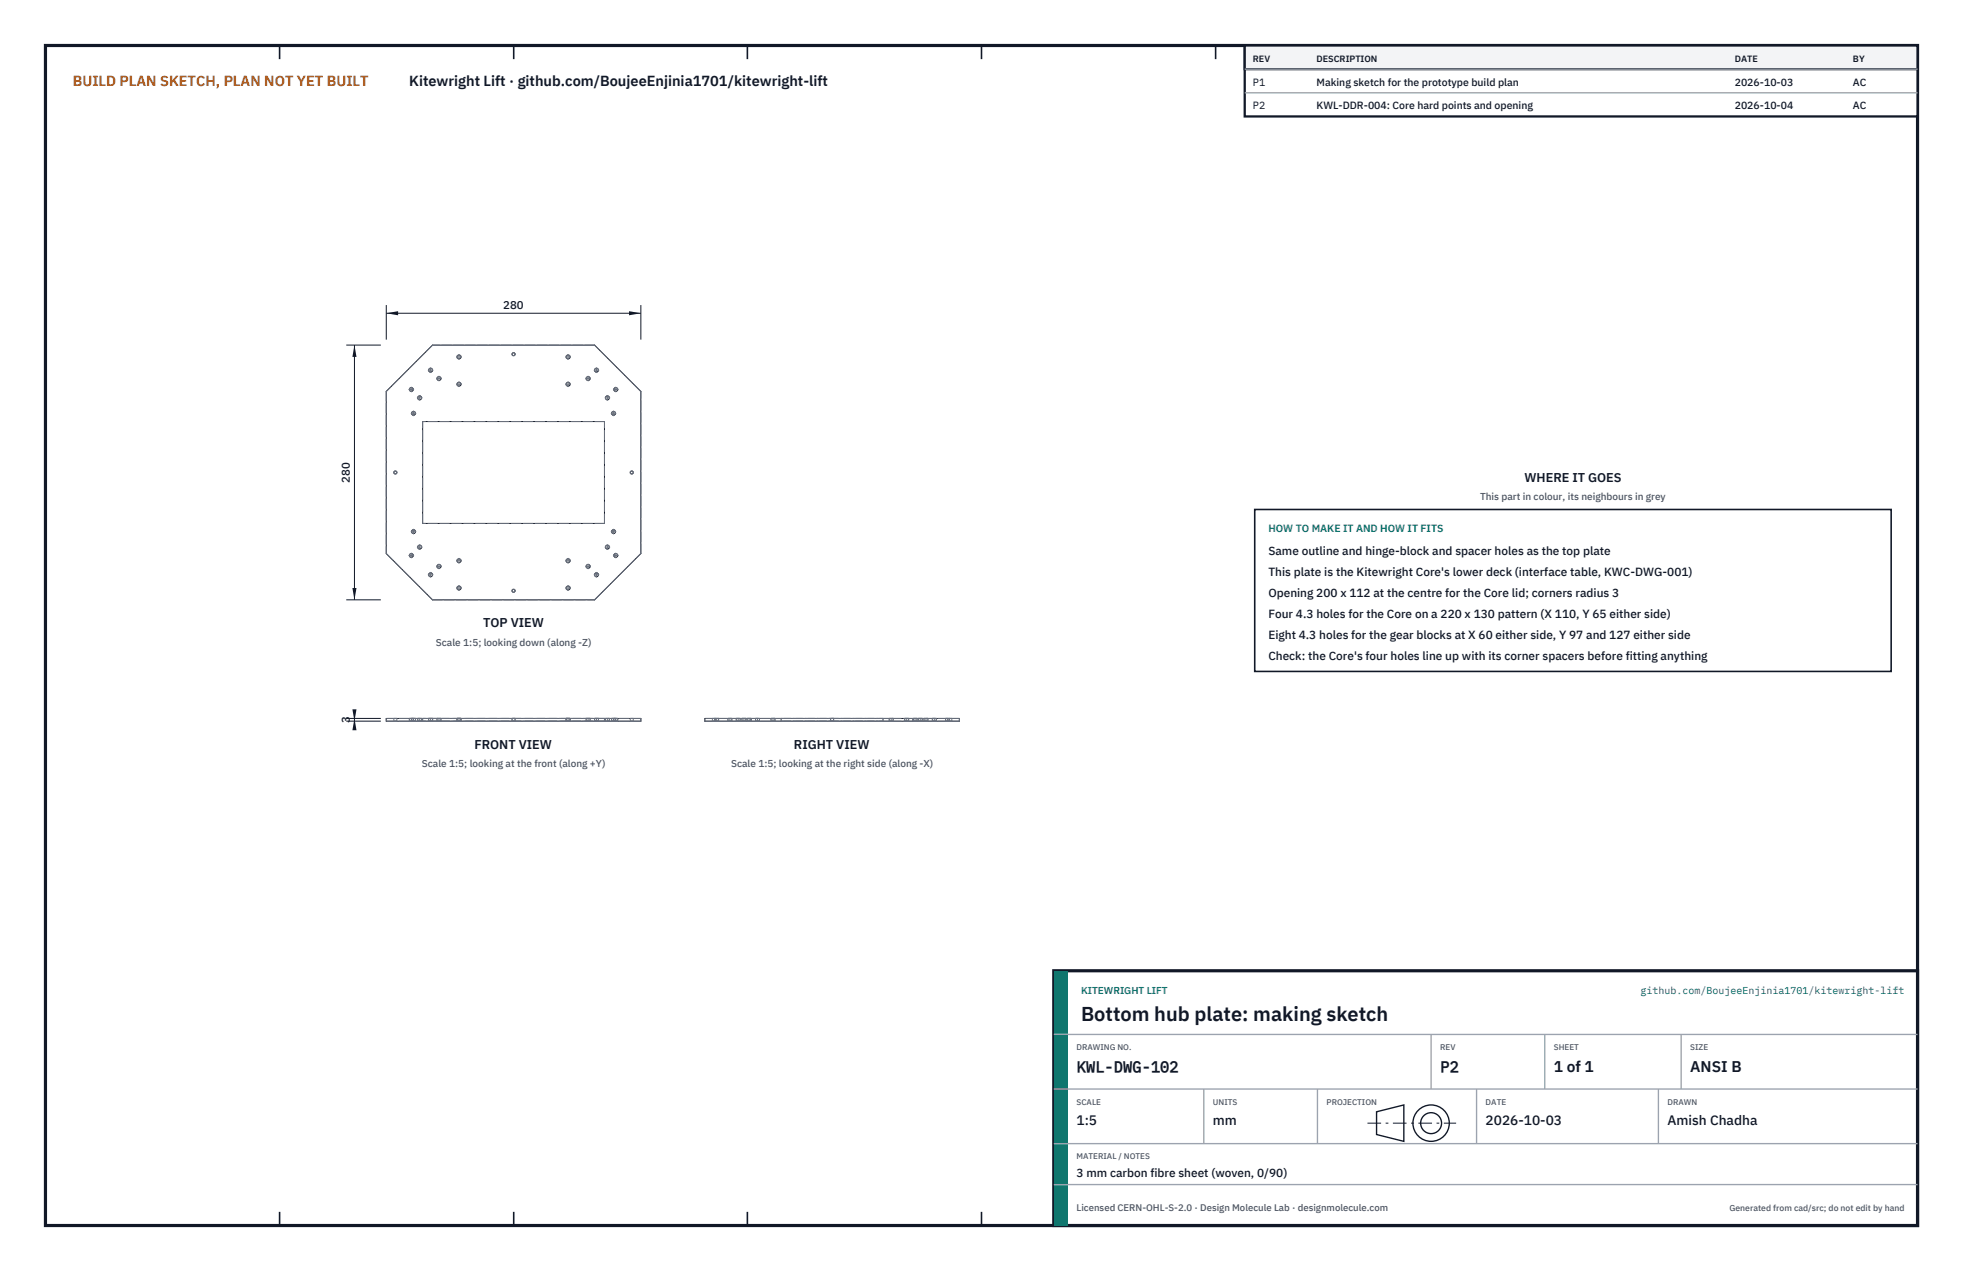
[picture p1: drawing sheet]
<svg xmlns="http://www.w3.org/2000/svg" width="432mm" height="279mm" viewBox="0 0 432 279" stroke-linecap="round" stroke-linejoin="round" font-family="sans-serif">
<path d="M10 10h411.8v259.4h-411.8z" fill="none" stroke="#111827" stroke-width=".7" stroke-linecap="butt"/>
<g fill="none" stroke="#111827" stroke-width=".35">
<path d="M61.5 10v3M113 10v3M164.4 10v3M215.9 10v3M267.4 10v3M318.9 10v3M370.3 10v3M61.5 266.4v3M113 266.4v3M164.4 266.4v3M215.9 266.4v3M267.4 266.4v3"/>
<path d="M318.9 266.4v3M370.3 266.4v3"/>
</g>
<g fill="none" stroke="#111727" stroke-width=".22">
<path d="M112.7 77.6h.5v.5h-.5zM85 86l10.1-10.1h35.7l10.2 10.1v35.7l-10.2 10.2h-35.7l-10.1-10.2zM93 92.7h40v22.4h-40zM86.7 103.6h.5v.5h-.5zM138.7 103.6h.5v.5h-.5zM112.7 129.6h.5v.5h-.5zM85 157.9h56v.6h-56zM95.1 157.9v.6M130.8 157.9v.6M155 157.9h56v.6h-56zM165.2 157.9v.6M200.9 157.9v.6"/>
<circle cx="101" cy="78.5" r=".43"/>
<circle cx="125" cy="78.5" r=".43"/>
<circle cx="90.5" cy="85.6" r=".43"/>
<circle cx="91" cy="90.9" r=".43"/>
<circle cx="92.3" cy="87.5" r=".43"/>
<circle cx="94.7" cy="81.4" r=".43"/>
<circle cx="96.6" cy="83.2" r=".43"/>
<circle cx="101" cy="84.5" r=".43"/>
<circle cx="125" cy="84.5" r=".43"/>
<circle cx="129.4" cy="83.2" r=".43"/>
<circle cx="131.2" cy="81.4" r=".43"/>
<circle cx="133.6" cy="87.5" r=".43"/>
<circle cx="135" cy="90.9" r=".43"/>
<circle cx="135.4" cy="85.6" r=".43"/>
<circle cx="91" cy="116.9" r=".43"/>
<circle cx="135" cy="116.9" r=".43"/>
<circle cx="90.5" cy="122.1" r=".43"/>
<circle cx="92.3" cy="120.3" r=".43"/>
<circle cx="94.7" cy="126.4" r=".43"/>
<circle cx="96.6" cy="124.5" r=".43"/>
<circle cx="101" cy="129.3" r=".43"/>
<circle cx="101" cy="123.3" r=".43"/>
<circle cx="125" cy="123.3" r=".43"/>
<circle cx="125" cy="129.3" r=".43"/>
<circle cx="129.4" cy="124.5" r=".43"/>
<circle cx="131.2" cy="126.4" r=".43"/>
<circle cx="133.6" cy="120.3" r=".43"/>
<circle cx="135.4" cy="122.1" r=".43"/>
</g>
<g fill="none" stroke="#6a7180" stroke-width=".22" stroke-dasharray="2.1 .5">
<path d="M95.1 75.9l-10.1 10.1M112.7 77.6h.5v.5h-.5zM130.8 75.9h-35.7M85 86v35.7M133 92.7h-40M141 86l-10.2-10.1M86.7 103.6h.5v.5h-.5zM93 115.1v-22.4M133 115.1h-40M133 115.1v-22.4M138.7 103.6h.5v.5h-.5zM85 121.7l10.1 10.2"/>
<path d="M95.1 131.9h35.7M112.7 129.6h.5v.5h-.5zM130.8 131.9l10.2-10.2M141 121.7v-35.7M85 158.5v-.6M86.6 158.5h.7M86.6 157.9h.7M86.6 158.5v-.6M87.3 158.5h-.7M87.3 157.9h-.7M87.3 158.5v-.6M90 158.5h.9"/>
<path d="M90 157.9h.9M90 158.5v-.6M90.5 158.5h.9M90.5 157.9h.9M90.5 158.5v-.6M90.9 158.5h-.9M90.9 157.9h-.9M90.9 158.5v-.6M91.4 158.5h-.9M91.4 157.9h-.9M91.4 158.5v-.6M91.9 158.5h.8"/>
<path d="M91.9 157.9h.8M91.9 158.5v-.6M92.7 158.5h-.8M92.7 157.9h-.8M92.7 158.5v-.6M93 158.5v-.6M94.3 158.5h.9M94.3 157.9h.9M94.3 158.5v-.6M95.1 158.5h-10.1M95.1 157.9h-10.1M95.1 158.5v-.6"/>
<path d="M95.2 158.5h-.9M95.2 157.9h-.9M95.2 158.5v-.6M96.1 158.5h.9M96.1 157.9h.9M96.1 158.5v-.6M97 158.5h-.9M97 157.9h-.9M97 158.5v-.6M100.5 158.5h.9M100.5 157.9h.9M100.5 158.5v-.6"/>
<path d="M101.4 158.5h-.9M101.4 157.9h-.9M101.4 158.5v-.6M112.6 158.5h.7M112.6 157.9h.7M112.6 158.5v-.6M113.3 158.5h-.7M113.3 157.9h-.7M113.3 158.5v-.6M124.5 158.5h.9M124.5 157.9h.9M124.5 158.5v-.6"/>
<path d="M125.4 158.5h-.9M125.4 157.9h-.9M125.4 158.5v-.6M128.9 158.5h.9M128.9 157.9h.9M128.9 158.5v-.6M129.8 158.5h-.9M129.8 157.9h-.9M129.8 158.5v-.6M130.8 158.5h.8M130.8 157.9h.8M130.8 158.5v-.6"/>
<path d="M130.8 158.5h-35.7M130.8 157.9h-35.7M131.6 158.5h-.8M131.6 157.9h-.8M131.6 158.5v-.6M133 158.5h-40M133 157.9h-40M133 158.5v-.6M133.2 158.5h.8M133.2 157.9h.8M133.2 158.5v-.6M134 158.5h-.8"/>
<path d="M134 157.9h-.8M134 158.5v-.6M134.5 158.5h.9M134.5 157.9h.9M134.5 158.5v-.6M135 158.5h.9M135 157.9h.9M135 158.5v-.6M135.4 158.5h-.9M135.4 157.9h-.9M135.4 158.5v-.6M135.9 158.5h-.9"/>
<path d="M135.9 157.9h-.9M135.9 158.5v-.6M138.6 158.5h.7M138.6 157.9h.7M138.6 158.5v-.6M139.3 158.5h-.7M139.3 157.9h-.7M139.3 158.5v-.6M141 158.5v-.6M141 158.5h-10.2M141 157.9h-10.2M155 158.5v-.6"/>
<path d="M156.7 158.5h.3M156.7 157.9h.3M156.7 158.5v-.6M157 158.5h.4M157 157.9h.4M157.2 158.5h.4M157.2 157.9h.4M157.2 158.5v-.6M157.4 158.5h-.7M157.4 157.9h-.7M157.4 158.5v-.6M157.6 158.5h.5"/>
<path d="M157.6 157.9h.5M158.1 158.5h-.9M158.1 157.9h-.9M158.1 158.5v-.6M160.1 158.5h.4M160.1 157.9h.4M160.1 158.5v-.6M160.5 158.5h.5M160.5 157.9h.5M161 158.5h-.9M161 157.9h-.9M161 158.5v-.6"/>
<path d="M162 158.5h.4M162 157.9h.4M162 158.5v-.6M162.4 158.5h.4M162.4 157.9h.4M162.8 158.5h-.8M162.8 157.9h-.8M162.8 158.5v-.6M163.2 158.5h.4M163.2 157.9h.4M163.2 158.5v-.6M163.6 158.5h.5"/>
<path d="M163.6 157.9h.5M164.1 158.5h-.9M164.1 157.9h-.9M164.1 158.5v-.6M164.4 158.5h.4M164.4 157.9h.4M164.4 158.5v-.6M164.8 158.5h.4M164.8 157.9h.4M165.2 158.5h-10.2M165.2 157.9h-10.2M165.2 158.5v-.6"/>
<path d="M165.2 158.5h-.8M165.2 157.9h-.8M166.2 158.5h.4M166.2 157.9h.4M166.2 158.5v-.6M166.6 158.5h.5M166.6 157.9h.5M167.1 158.5h-.9M167.1 157.9h-.9M167.1 158.5v-.6M169.6 158.5h.4M169.6 157.9h.4"/>
<path d="M169.6 158.5v-.6M170 158.5h.5M170 157.9h.5M170.5 158.5h-.9M170.5 157.9h-.9M170.5 158.5v-.6M171.8 158.5h22.4M171.8 157.9h22.4M171.8 158.5v-.6M182.7 158.5h.3M182.7 157.9h.3M182.7 158.5v-.6"/>
<path d="M183 158.5h.4M183 157.9h.4M183.4 158.5h-.7M183.4 157.9h-.7M183.4 158.5v-.6M194.2 158.5v-.6M195.6 158.5h.4M195.6 157.9h.4M195.6 158.5v-.6M196 158.5h.5M196 157.9h.5M196.5 158.5h-.9"/>
<path d="M196.5 157.9h-.9M196.5 158.5v-.6M199 158.5h.4M199 157.9h.4M199 158.5v-.6M199.4 158.5h.5M199.4 157.9h.5M199.9 158.5h-.9M199.9 157.9h-.9M199.9 158.5v-.6M200.8 158.5h.5M200.8 157.9h.5"/>
<path d="M200.8 158.5v-.6M200.9 158.5h-35.7M200.9 157.9h-35.7M200.9 158.5v-.6M201.3 158.5h.4M201.3 157.9h.4M201.7 158.5h-.9M201.7 157.9h-.9M201.7 158.5v-.6M202 158.5h.4M202 157.9h.4M202 158.5v-.6"/>
<path d="M202.4 158.5h.5M202.4 157.9h.5M202.9 158.5h-.9M202.9 157.9h-.9M202.9 158.5v-.6M203.3 158.5h.4M203.3 157.9h.4M203.3 158.5v-.6M203.7 158.5h.4M203.7 157.9h.4M204.1 158.5h-.8M204.1 157.9h-.8"/>
<path d="M204.1 158.5v-.6M205.1 158.5h.4M205.1 157.9h.4M205.1 158.5v-.6M205.5 158.5h.5M205.5 157.9h.5M206 158.5h-.9M206 157.9h-.9M206 158.5v-.6M208 158.5h.4M208 157.9h.4M208 158.5v-.6"/>
<path d="M208.4 158.5h.5M208.4 157.9h.5M208.7 158.5h.3M208.7 157.9h.3M208.7 158.5v-.6M208.9 158.5h-.9M208.9 157.9h-.9M208.9 158.5v-.6M209 158.5h.4M209 157.9h.4M209.4 158.5h-.7M209.4 157.9h-.7"/>
<path d="M209.4 158.5v-.6M211 158.5h-10.1M211 157.9h-10.1M211 158.5v-.6"/>
<circle cx="101" cy="78.5" r=".43"/>
<circle cx="125" cy="78.5" r=".43"/>
<circle cx="90.5" cy="85.6" r=".43"/>
<circle cx="91" cy="90.9" r=".43"/>
<circle cx="92.3" cy="87.5" r=".43"/>
<circle cx="94.7" cy="81.4" r=".43"/>
<circle cx="96.6" cy="83.2" r=".43"/>
<circle cx="101" cy="84.5" r=".43"/>
<circle cx="125" cy="84.5" r=".43"/>
<circle cx="129.4" cy="83.2" r=".43"/>
<circle cx="131.2" cy="81.4" r=".43"/>
<circle cx="133.6" cy="87.5" r=".43"/>
<circle cx="135" cy="90.9" r=".43"/>
<circle cx="135.4" cy="85.6" r=".43"/>
<circle cx="91" cy="116.9" r=".43"/>
<circle cx="135" cy="116.9" r=".43"/>
<circle cx="90.5" cy="122.1" r=".43"/>
<circle cx="92.3" cy="120.3" r=".43"/>
<circle cx="94.7" cy="126.4" r=".43"/>
<circle cx="96.6" cy="124.5" r=".43"/>
<circle cx="101" cy="129.3" r=".43"/>
<circle cx="101" cy="123.3" r=".43"/>
<circle cx="125" cy="123.3" r=".43"/>
<circle cx="125" cy="129.3" r=".43"/>
<circle cx="129.4" cy="124.5" r=".43"/>
<circle cx="131.2" cy="126.4" r=".43"/>
<circle cx="133.6" cy="120.3" r=".43"/>
<circle cx="135.4" cy="122.1" r=".43"/>
</g>
<g fill="none" stroke="#6a7180" stroke-width=".22" stroke-dasharray="4.2 .5 0 .5">
<path d="M100.4 78.5h1.1M101 79v-1.1M124.4 78.5h1.1M125 79v-1.1M89.9 85.6h1.1M90.4 90.9h1.1M90.5 86.2v-1.1M91 91.4v-1.1M91.8 87.5h1.1M92.3 88v-1.1M94.2 81.4h1.1M94.7 81.9v-1.1"/>
<path d="M96 83.2h1.1M96.6 83.8v-1.1M100.4 84.5h1.1M101 85v-1.1M124.4 84.5h1.1M125 85v-1.1M128.8 83.2h1.1M129.4 83.8v-1.1M130.7 81.4h1M131.2 81.9v-1.1M133.1 87.5h1.1M133.6 88v-1.1"/>
<path d="M134.4 90.9h1.1M134.9 85.6h1.1M135 91.4v-1.1M135.5 86.2v-1.1M90.4 116.9h1.1M91 117.4v-1.1M134.4 116.9h1.1M135 117.4v-1.1M89.9 122.1h1.1M90.5 122.6v-1M91.8 120.3h1.1M92.3 120.8v-1.1"/>
<path d="M94.2 126.4h1.1M94.7 126.9v-1.1M96 124.5h1.1M96.6 125.1v-1.1M100.4 129.3h1.1M100.4 123.3h1.1M101 129.8v-1.1M101 123.8v-1.1M124.4 129.3h1.1M124.4 123.3h1.1M125 129.8v-1.1M125 123.8v-1.1"/>
<path d="M128.8 124.5h1.1M129.4 125.1v-1.1M130.7 126.4h1M131.2 126.9v-1.1M133.1 120.3h1.1M133.6 120.8v-1.1M134.9 122.1h1.1M135.5 122.6v-1M90.5 158.5v-.6M91 158.5v-.6M92.3 158.5v-.6M94.7 158.5v-.6"/>
<path d="M96.6 158.5v-.6M101 158.5v-.6M125 158.5v-.6M129.4 158.5v-.6M131.2 158.5v-.6M133.6 158.5v-.6M135 158.5v-.6M135.5 158.5v-.6M157.6 158.5v-.6M160.5 158.5v-.6M162.4 158.5v-.6M163.6 158.5v-.6"/>
<path d="M164.8 158.5v-.6M166.6 158.5v-.6M170 158.5v-.6M196 158.5v-.6M199.4 158.5v-.6M201.3 158.5v-.6M202.4 158.5v-.6M203.7 158.5v-.6M205.5 158.5v-.6M208.4 158.5v-.6"/>
</g>
<path d="M85 67.1v7.6M85 68.9h56M141 67.1v7.6" fill="none" stroke="#111827" stroke-width=".22"/>
<path d="M85 68.9l2.6-.5v.9zM138.4 68.4v.9l2.6-.4z" fill="#111827"/>
<path d="M76.2 75.9h7.6M78 75.9v56M76.2 131.9h7.6" fill="none" stroke="#111827" stroke-width=".22"/>
<path d="M78 75.9l-.5 2.6h.9zM77.5 129.3h.9l-.4 2.6z" fill="#111827"/>
<path d="M76.2 157.9h7.6M76.2 158.5h7.6M78 157.9v.6" fill="none" stroke="#111827" stroke-width=".22"/>
<path d="M78 157.9l-.5 2.6h.9zM77.5 155.9h.9l-.4 2.6z" fill="#111827"/>
<path d="M276 112h140v35.6h-140z" fill="#fff" stroke="#111827" stroke-width=".35"/>
<path d="M273.8 10h148v15.6h-148z" fill="#fff" stroke="#111827" stroke-width=".5"/>
<path d="M273.8 10h148v5.2h-148z" fill="#f3f4f6" stroke="#111827" stroke-width=".5"/>
<path d="M273.8 15.2h148M273.8 20.4h148" fill="none" stroke="#9ca3af" stroke-width=".3"/>
<path d="M231.8 213.4h190v56h-190z" fill="#fff" stroke="#111827" stroke-width=".7" stroke-linecap="butt"/>
<path d="M231.8 213.4h3v56h-3z" fill="#0f766e"/>
<path d="M231.8 227.4h190M231.8 239.4h190M264.8 239.4v12M289.8 239.4v12M314.8 227.4v12M324.8 239.4v12M339.8 227.4v12M364.8 239.4v12M369.8 227.4v12M231.8 251.4h190M231.8 260.4h190" fill="none" stroke="#9ca3af" stroke-width=".3"/>
<g fill="none" stroke="#111827" stroke-width=".3">
<path d="M302.8 244.4l6-1.5v8l-6-1.5z"/>
<circle cx="314.8" cy="246.9" r="4"/>
<circle cx="314.8" cy="246.9" r="2.3"/>
</g>
<path d="M300.8 246.9h19.5" fill="none" stroke="#111827" stroke-width=".22" stroke-dasharray="3 1 .6 1" stroke-linecap="butt"/>
<text font-size="4.4" fill="#111827" x="237.8" y="224.4">Bottom hub plate: making sketch</text>
<g font-size="3.4" fill="#111827">
<text x="236.8" y="235.6">KWL-DWG-102</text>
<text x="316.8" y="235.6">P2</text>
<text x="341.8" y="235.6">1 of 1</text>
<text x="371.8" y="235.6">ANSI B</text>
</g>
<text font-size="3.2" fill="#b45309" x="16" y="19">BUILD PLAN SKETCH, PLAN NOT YET BUILT</text>
<text font-size="3.2" fill="#111827" x="90" y="19">Kitewright Lift · github.com/BoujeeEnjinia1701/kitewright-lift</text>
<g font-size="3" fill="#111827">
<text x="236.8" y="247.2">1:5</text>
<text x="266.8" y="247.2">mm</text>
<text x="326.8" y="247.2">2026-10-03</text>
<text x="366.8" y="247.2">Amish Chadha</text>
</g>
<g font-size="2.8" fill="#111827">
<text x="335.3" y="106">WHERE IT GOES</text>
<text x="106.3" y="137.9">TOP VIEW</text>
<text x="104.4" y="164.6">FRONT VIEW</text>
<text x="174.6" y="164.6">RIGHT VIEW</text>
</g>
<g font-size="2.6" fill="#111827">
<text x="279" y="122">Same outline and hinge-block and spacer holes as the top plate</text>
<text x="279" y="126.6">This plate is the Kitewright Core's lower deck (interface table, KWC-DWG-001)</text>
<text x="279" y="131.2">Opening 200 x 112 at the centre for the Core lid; corners radius 3</text>
<text x="279" y="135.8">Four 4.3 holes for the Core on a 220 x 130 pattern (X 110, Y 65 either side)</text>
<text x="279" y="140.4">Eight 4.3 holes for the gear blocks at X 60 either side, Y 97 and 127 either side</text>
<text x="279" y="145">Check: the Core's four holes line up with its corner spacers before fitting anything</text>
<text x="236.8" y="258.8">3 mm carbon fibre sheet (woven, 0/90)</text>
</g>
<g font-size="2.5" fill="#111827">
<text x="110.7" y="67.9">280</text>
<text x="77" y="106.1" transform="rotate(-90 77 106.1)">280</text>
<text x="77" y="158.9" transform="rotate(-90 77 158.9)">3</text>
</g>
<g font-size="2.3" fill="#111827">
<text x="275.6" y="18.8">P1</text>
<text x="275.6" y="24">P2</text>
<text x="289.6" y="18.8">Making sketch for the prototype build plan</text>
<text x="289.6" y="24">KWL-DDR-004: Core hard points and opening</text>
<text x="381.6" y="18.8">2026-10-03</text>
<text x="381.6" y="24">2026-10-04</text>
<text x="407.6" y="18.8">AC</text>
<text x="407.6" y="24">AC</text>
</g>
<text font-size="2.3" fill="#0f766e" x="279" y="117">HOW TO MAKE IT AND HOW IT FITS</text>
<g font-size="2.2" fill="#4b5563">
<text x="325.6" y="110">This part in colour, its neighbours in grey</text>
<text x="95.9" y="141.9">Scale 1:5; looking down (along -Z)</text>
<text x="92.8" y="168.6">Scale 1:5; looking at the front (along +Y)</text>
<text x="160.8" y="168.6">Scale 1:5; looking at the right side (along -X)</text>
</g>
<g font-size="2.2" fill="#0f766e">
<text x="237.8" y="218.4">KITEWRIGHT LIFT</text>
<text x="360.9" y="218.4">github.com/BoujeeEnjinia1701/kitewright-lift</text>
</g>
<text font-size="2.1" fill="#4b5563" x="236.8" y="266.2">Licensed CERN-OHL-S-2.0 · Design Molecule Lab · designmolecule.com</text>
<g font-size="2" fill="#111827">
<text x="275.6" y="13.6">REV</text>
<text x="289.6" y="13.6">DESCRIPTION</text>
<text x="381.6" y="13.6">DATE</text>
<text x="407.6" y="13.6">BY</text>
</g>
<text font-size="1.9" fill="#4b5563" x="380.4" y="266.2">Generated from cad/src; do not edit by hand</text>
<g font-size="1.8" fill="#4b5563">
<text x="236.8" y="230.8">DRAWING NO.</text>
<text x="316.8" y="230.8">REV</text>
<text x="341.8" y="230.8">SHEET</text>
<text x="371.8" y="230.8">SIZE</text>
<text x="236.8" y="242.8">SCALE</text>
<text x="266.8" y="242.8">UNITS</text>
<text x="291.8" y="242.8">PROJECTION</text>
<text x="326.8" y="242.8">DATE</text>
<text x="366.8" y="242.8">DRAWN</text>
<text x="236.8" y="254.8">MATERIAL / NOTES</text>
</g>
</svg>
